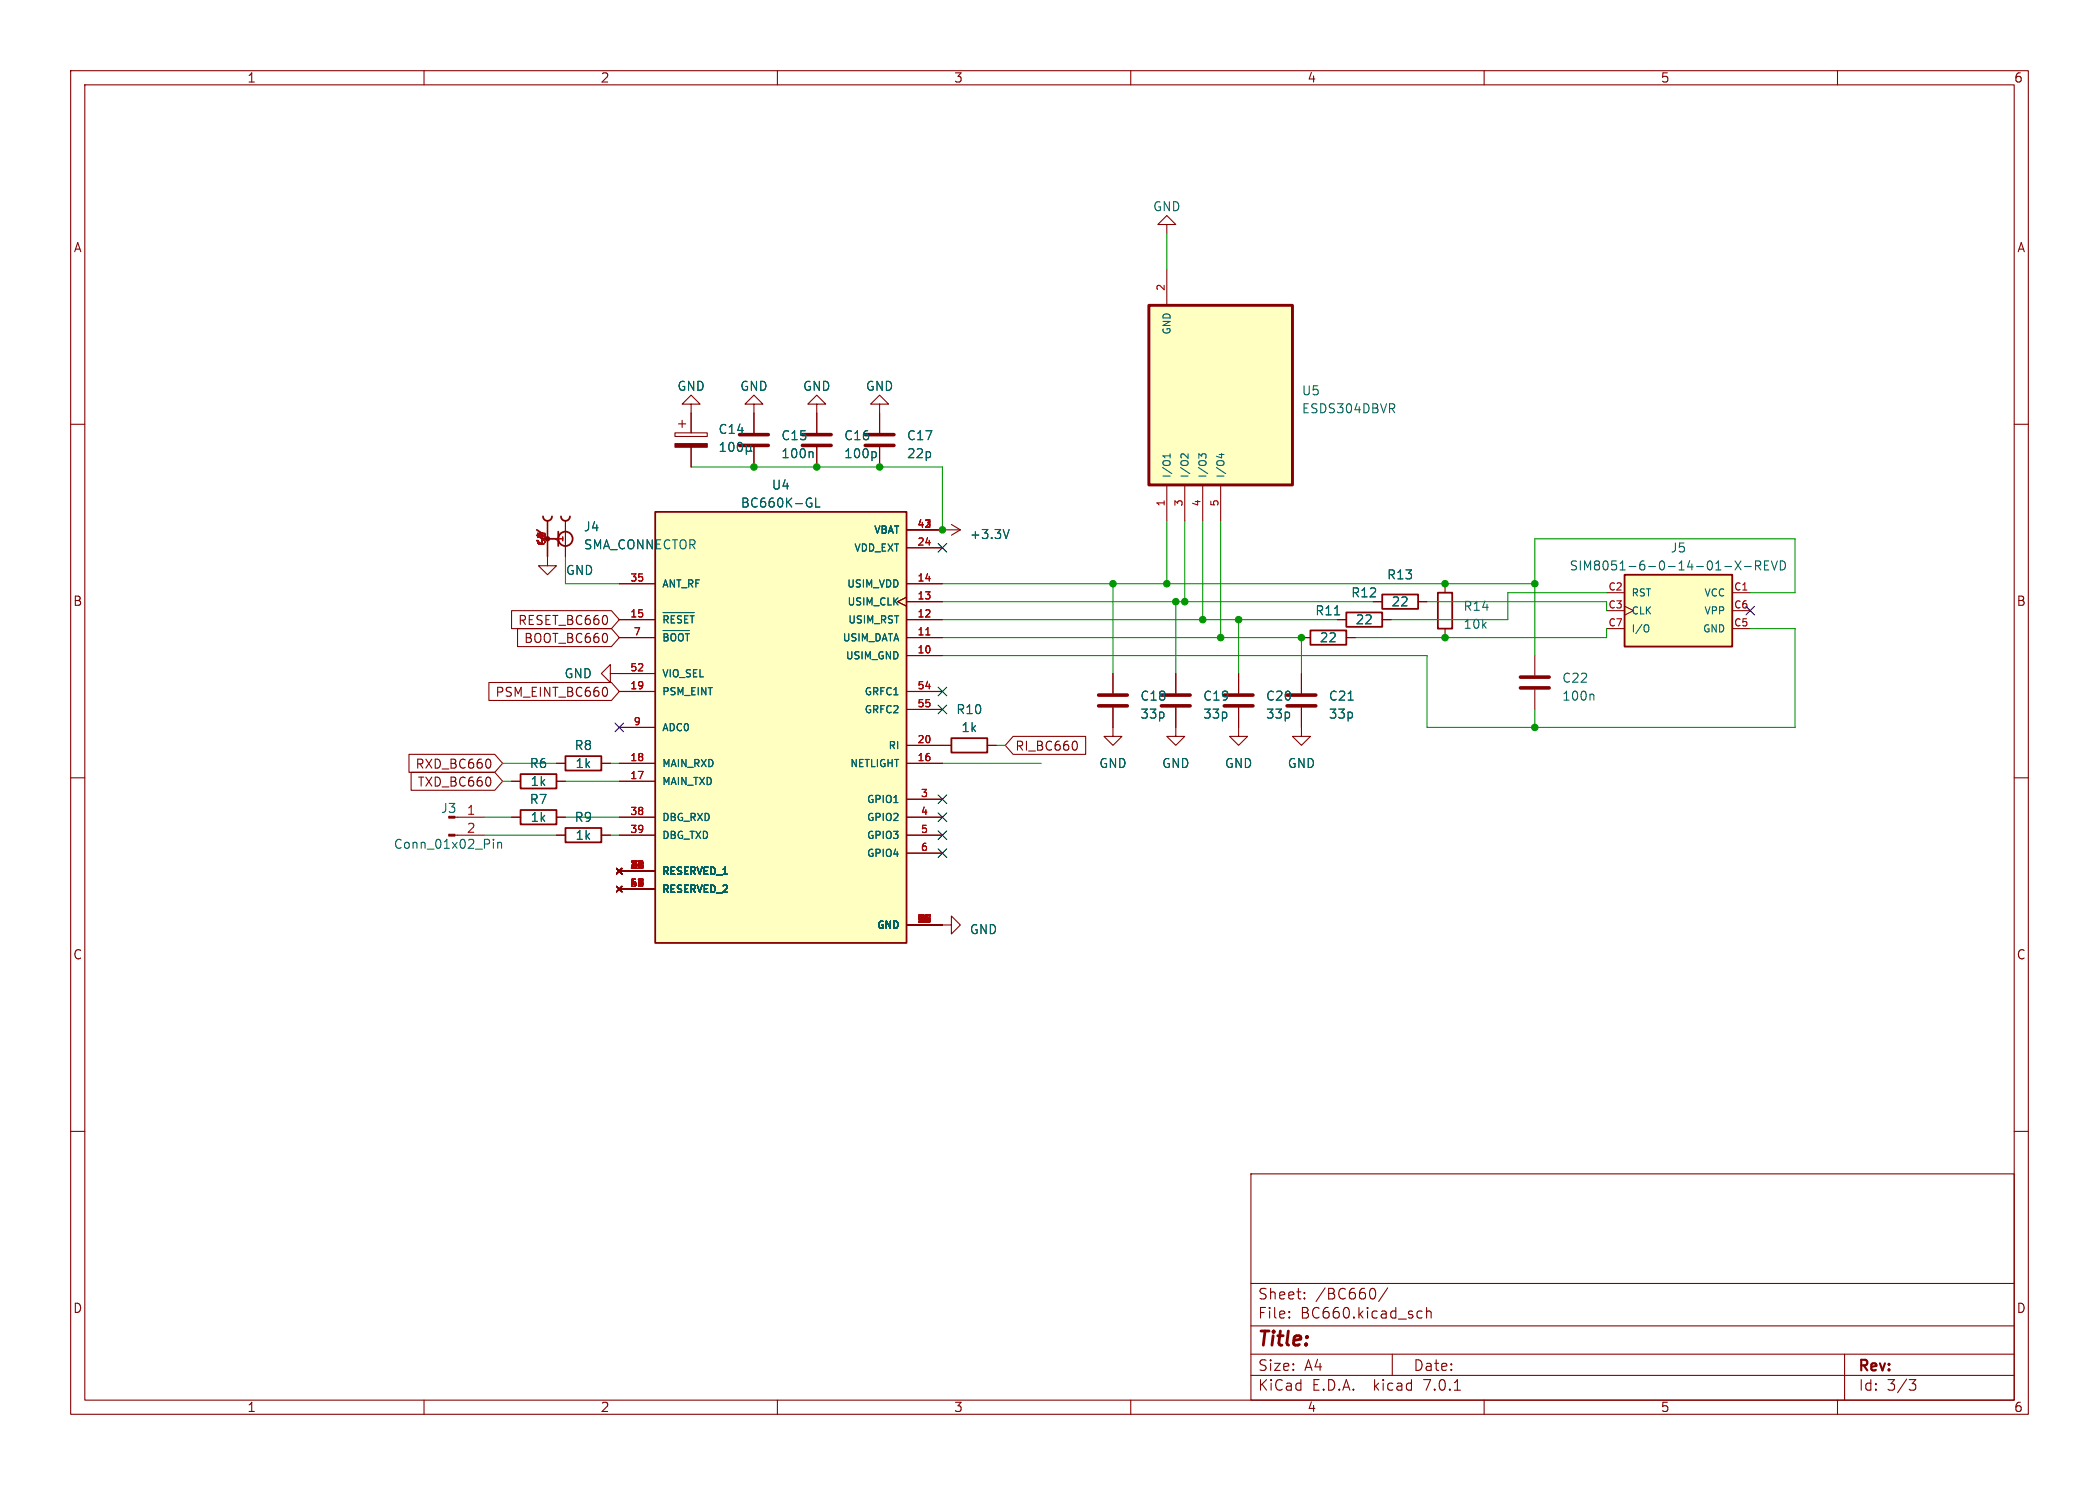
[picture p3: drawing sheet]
<svg xmlns="http://www.w3.org/2000/svg" width="297mm" height="210mm" viewBox="0 0 297 210" stroke-linecap="round" stroke-linejoin="round" font-family="sans-serif">
<g fill="none" stroke="#840000" stroke-width=".15">
<path d="M10 10h277v190h-277zM12 12h273v186h-273zM60 10v2M110 10v2M160 10v2M210 10v2M260 10v2M165.1 31.8h1.3l-1.3-1.3-1.3 1.3h1.3v1.2M165.1 38.1v5.1M10 60h2M96 59.9h1M96.5 59.4v1.1"/>
<path d="M97.8 57.2h1.3l-1.3-1.3-1.3 1.3h1.3v4M106.7 57.2h1.2l-1.2-1.3-1.3 1.3h1.3v4M115.6 57.2h1.2l-1.2-1.3-1.3 1.3h1.3v4M124.5 57.2h1.2l-1.2-1.3-1.3 1.3h1.3v4M285 60h2M77.5 73.7v6.3h1.2l-1.2 1.3-1.3-1.3h1.3M80 73.7v5M95.5 61.2h4.6v.5h-4.6zM97.8 63.2v2.8M106.7 63.2v2.8M115.6 63.2v2.8M124.5 63.2v2.8"/>
<path d="M128.3 74.9h7.6M128.3 77.5h5M134.6 74.2l1.3 .7M135.9 74.9l-1.3 .8M165.1 68.6v5.1M167.6 68.6v5.1M170.2 68.6v5.1M172.7 68.6v5.1M69.2 96.5h17.3l1.1 1.3-1.1 1.3h-17.3zM72.4 86.4h14.1l1.1 1.2-1.1 1.3h-14.1zM73.2 88.9h13.3l1.1 1.3-1.1 1.2h-13.3zM85.7 97.2a.79 .79 0 0 1 0 1.3"/>
<path d="M86.4 95.3v-1.3l-1.3 1.3 1.3 1.2v-1.2h6.3M87.6 90.2h5.1M87.6 87.6h5.1M87.6 82.6h5.1M87.6 97.8h5.1M128.3 84.5l-1.3 .6 1.3 .6M128.3 85.1h5M128.3 90.2h5M128.3 87.6h5M128.3 92.7h5M128.3 82.6h5M128.3 97.8h5"/>
<path d="M157.5 95.3v2.7M166.4 95.3v2.7M175.3 95.3v2.7M184.1 95.3v2.7M184.1 90.2h1.3M189.2 87.6h1.3M190.5 90.2h1.3M194.3 85.1h1.3M195.6 87.6h1.2M200.7 85.1h1.2M204.5 82.6v1.2M204.5 88.9v1.3"/>
<path d="M217.2 92.7v2.8M217.2 97.5v2.8M227.3 83.8h2.6M227.3 86.4h2.6M227.3 88.9h2.6M229.9 85.7l1.2 .7-1.2 .6M245.1 83.8h2.5M245.1 86.4h2.5M245.1 88.9h2.5M10 110h2M57.9 106.7h12.1l1.1 1.3-1.1 1.2h-12.1zM58.2 109.2h11.8l1.1 1.3-1.1 1.3h-11.8z"/>
<path d="M64.4 118.1h4.2M64.8 115.6h3.8M69.3 107.5l.1 .3-.1 .7M72.4 115.6h1.3M72.4 110.5h1.3M78.7 118.1h1.3M78.7 115.6h1.3M78.7 108h1.3M78.7 110.5h1.3M85.1 118.1h1.3M85.1 108h1.3M87.6 118.1h5.1"/>
<path d="M87.6 115.6h5.1M87.6 108h5.1M87.6 110.5h5.1M87.6 102.9h5.1M128.3 118.1h5M128.3 115.6h5M128.3 105.4h6.3M128.3 108h5M128.3 113h5M128.3 100.3h5M139.7 105.4h1.3M143.4 104.1h10.2v2.6h-10.2l-1.2-1.3z"/>
<path d="M152.4 105.1v.7M157.5 100.1v4h1.2l-1.2 1.3-1.3-1.3h1.3M166.4 100.1v4h1.2l-1.2 1.3-1.3-1.3h1.3M175.3 100.1v4h1.2l-1.2 1.3-1.3-1.3h1.3M184.1 100.1v4h1.3l-1.3 1.3-1.2-1.3h1.2M285 110h2M87.2 122.8l.8 .8M87.2 125.3l.8 .8M87.6 123.2h5.1M87.6 125.7h5.1M88 122.8l-.8 .8M88 125.3l-.8 .8"/>
<path d="M128.3 130.8h6.3v-1.3l1.3 1.3-1.3 1.3v-1.3M128.3 120.7h5M10 160h2M285 160h2M177 166h108v32h-108zM60 198v2M110 198v2M160 198v2M177 194.5h108M177 191.5h108M177 187.5h108M177 181.5h108"/>
<path d="M182.4 186.3h.1l-.1 .1M182.4 185.5h.1l-.1 .1M184.6 183.6v.1M184.6 182.8v.1M194.4 182.3a1.12 1.12 0 0 1 0 1.3M196.4 182.1l-1.3 2M197 191.5v3M200.8 185.4l.4 .1M201.2 186.3l-.4 .1M201.9 185.5a.37 .37 0 0 1 .6 .1v.8M201.9 184.9v1.5M205.8 196.6h.8"/>
<path d="M210 198v2M260 198v2M261 191.5v6.5M270.1 195.1h1l-.5 .6a.41 .41 0 0 1 .5 .3v.3l-.2 .2-.5 .1"/>
</g>
<g fill="none" stroke="#840000" stroke-width=".51">
<path d="M104.6 63h4.1M104.6 61.5h4.1M113.5 63h4.1M113.5 61.5h4.1M122.4 63h4.1M122.4 61.5h4.1M155.4 99.8h4.1M155.4 98.3h4.1M164.3 99.8h4.1M164.3 98.3h4.1M173.2 99.8h4.1M173.2 98.3h4.1"/>
<path d="M182.1 99.8h4.1M182.1 98.3h4.1M215.1 95.8h4.1M215.1 97.3h4.1"/>
</g>
<g fill="none" stroke="#006464" stroke-width=".15">
<path d="M101.9 63.8h.7M101.9 62.9l.4-.3v1.2M103.2 62.7l.2-.1a.68 .68 0 0 1 .3 1.1l-.2 .1a.68 .68 0 0 1-.3-1.1zM104.5 62.7l.1-.1a.69 .69 0 0 1 .3 1.1l-.1 .1a.69 .69 0 0 1-.3-1.1zM105.6 63.7l.2 .1h.2l.2-.1M105.6 63v1.3M106.2 63.7l.2 .1M106.2 63v.7M114.9 63.9l.1 .2v.6M115.4 70.4v1.3h.6M123.9 63.9l.1 .2v.4l-.1 .2M142.8 74.9l-.4 1.3"/>
<path d="M165.6 64.2v.6M165.6 64.5h-1l.2 .3M168.1 64.2v.6l-.7-.6-.3 .1v.3M170.6 64.7v-.3l-.1-.2h-.4l-.1 .3-.4-.3v.6M172.5 64.3h.7M172.9 64.1v.7M245.5 79.3l.8 1.3M246.3 79.3l-.8 1.3M248.4 80l.6-.1 .1-.1v-.4l-.2-.1h-.5v1.3M248.7 80l.4 .6M249.7 79.9h.4M250.3 79.3h-.6v1.3h.6"/>
<path d="M250.6 79.3l.5 1.3 .4-1.3M251.9 79.3a.64 .64 0 0 1 .7 .7 .64 .64 0 0 1-.7 .6zM93.8 86.6h4.4M93.8 89.2h3.7M94.5 89.9l-.1-.2-.4-.1v1M94.5 87.4v-.3h-.5v1M94.9 90a.34 .34 0 0 1 .4-.4 .34 .34 0 0 1 .3 .4M95.5 87.1h-.5v1M96 90a.34 .34 0 0 1 .3-.4 .34 .34 0 0 1 .4 .4M96.4 87.1h-.4l-.1 .3M97 89.6h.5M97.3 89.6v1"/>
<path d="M97.4 87.1h-.5v1M97.6 87.1h.6M97.9 87.1v1M225.3 98.2l.2 .1v.7M233.2 88.4a.72 .72 0 0 1 0 .9M246.8 80.1h1M69.8 118.7v.1M69.8 119.1v.9M70.4 119.1v.9M70.4 119.2l.2-.1 .3 .1 .1 .8"/>
</g>
<g fill="#ffffc2" stroke="#ffffc2" stroke-width=".14">
<path d="M162.6 43.2h20.3v25.4h-20.3z"/>
<path d="M229.9 81.3h15.2v10.1h-15.2z"/>
<path d="M92.7 72.4h35.6v61h-35.6z"/>
</g>
<path d="M162.6 43.2h20.3v25.4h-20.3z" fill="none" stroke="#840000" stroke-width=".41"/>
<g fill="#840000" stroke="#840000" stroke-width=".15">
<path d="M63.5 118h.9v.2h-.9z"/>
<path d="M95.5 62.7h4.6v.5h-4.6z"/>
</g>
<g fill="none" stroke="#840000" stroke-width=".25">
<path d="M75.9 74.9l.8 .5M76.7 76.2h2.3M76.8 73a.64 .64 0 0 0 .7 .7 .64 .64 0 0 0 .6-.7M79 75.2v2M79.4 73a.64 .64 0 0 0 .6 .7 .64 .64 0 0 0 .6-.7M92.7 72.4h35.6v61h-35.6zM185.4 89.2h5.1v2h-5.1zM190.5 86.6h5.1v2h-5.1zM195.6 84.1h5.1v2h-5.1zM203.5 83.8h2v5.1h-2zM229.9 81.3h15.2v10.1h-15.2zM73.7 109.5h5v2h-5z"/>
<path d="M73.7 114.6h5v2h-5zM80 106.9h5.1v2.1h-5.1zM80 117.1h5.1v2h-5.1zM134.6 104.4h5.1v2h-5.1z"/>
<circle cx="80" cy="76.2" r="1.02"/>
</g>
<path d="M131 89.8h.6" fill="none" stroke="#a90000" stroke-width=".15"/>
<g fill="none" stroke="#009600" stroke-width=".15">
<path d="M165.1 33v5.1M80 78.7v3.9h7.6M97.8 66h35.5v8.9M165.1 73.7v8.9M167.6 73.7v11.4M170.2 73.7v13.9M172.7 73.7v16.5M133.3 82.6h83.9M133.3 90.2h50.8v5.1M133.3 87.6h55.9M133.3 85.1h61M157.5 82.6v12.7"/>
<path d="M166.4 85.1v10.2M175.3 87.6v7.7M201.9 85.1h25.4M227.3 88.9v1.3h-35.5M227.3 83.8h-13.9v3.8h-16.6M247.6 83.8h6.4v-7.6h-36.8v16.5M247.6 88.9h6.4v14h-52.1v-10.2h-68.6M68.6 118.1h10.1M68.6 115.6h3.8M71.1 108h7.6M71.1 110.5h1.3M80 110.5h7.6"/>
<path d="M80 115.6h7.6M86.4 108h1.2M86.4 118.1h1.2M133.3 108h14M141 105.4h1.2M217.2 100.3v2.6"/>
</g>
<g fill="none" stroke="#000084" stroke-width=".15">
<path d="M132.7 76.9l1.3 1.2M134 76.9l-1.3 1.2M132.7 97.2l1.3 1.2M132.7 99.7l1.3 1.2M134 97.2l-1.3 1.2M134 99.7l-1.3 1.2M247 85.8l1.3 1.2M248.3 85.8l-1.3 1.2M87 102.3l1.2 1.2M88.2 102.3l-1.2 1.2M132.7 115l1.3 1.2M132.7 117.5l1.3 1.2"/>
<path d="M132.7 112.4l1.3 1.2M134 115l-1.3 1.2M134 117.5l-1.3 1.2M134 112.4l-1.3 1.2M132.7 120l1.3 1.3M134 120l-1.3 1.3"/>
</g>
<g fill="#009600" stroke="#009600" stroke-width=".15">
<circle cx="172.7" cy="90.2" r=".46"/>
<circle cx="170.2" cy="87.6" r=".46"/>
<circle cx="165.1" cy="82.6" r=".46"/>
<circle cx="175.3" cy="87.6" r=".46"/>
<circle cx="166.4" cy="85.1" r=".46"/>
<circle cx="167.6" cy="85.1" r=".46"/>
<circle cx="106.7" cy="66" r=".46"/>
<circle cx="124.5" cy="66" r=".46"/>
<circle cx="133.3" cy="74.9" r=".46"/>
<circle cx="115.6" cy="66" r=".46"/>
<circle cx="157.5" cy="82.6" r=".46"/>
<circle cx="204.5" cy="90.2" r=".46"/>
<circle cx="184.1" cy="90.2" r=".46"/>
<circle cx="204.5" cy="82.6" r=".46"/>
<circle cx="217.2" cy="102.9" r=".46"/>
<circle cx="217.2" cy="82.6" r=".46"/>
</g>
<text font-size="2.8" fill="#840000" x="178" y="190.8">Title:</text>
<g font-size="2.1" fill="#840000">
<text x="178" y="183.9">Sheet:</text>
<text x="186.2" y="183.9">/BC660/</text>
<text x="178" y="186.6">File:</text>
<text x="184" y="186.6">BC660.kicad_sch</text>
<text x="178" y="196.8">KiCad</text>
<text x="178" y="194">Size:</text>
<text x="184.6" y="194">A4</text>
<text x="185.7" y="196.8">E.D.A.</text>
<text x="194.4" y="196.8">kicad</text>
<text x="200" y="194">Date:</text>
<text x="201.5" y="196.8">7.0.1</text>
<text x="263" y="194.2">Rev:</text>
<text x="263" y="196.8">Id:</text>
<text x="267" y="196.8">3/3</text>
</g>
<g font-size="1.8" fill="#840000">
<text x="35" y="11.8">1</text>
<text x="85" y="11.8">2</text>
<text x="135" y="11.8">3</text>
<text x="185" y="11.8">4</text>
<text x="235" y="11.8">5</text>
<text x="285" y="11.8">6</text>
<text x="10.4" y="35.8">A</text>
<text x="285.4" y="35.8">A</text>
<text x="10.3" y="85.8">B</text>
<text x="73.2" y="88.5">RESET_BC660</text>
<text x="285.3" y="85.8">B</text>
<text x="74" y="91.1">BOOT_BC660</text>
<text x="70" y="98.7">PSM_EINT_BC660</text>
<text x="143.7" y="106.3">RI_BC660</text>
<text x="58.7" y="108.9">RXD_BC660</text>
<text x="59" y="111.4">TXD_BC660</text>
<text x="10.3" y="135.8">C</text>
<text x="285.3" y="135.8">C</text>
<text x="10.3" y="185.8">D</text>
<text x="285.3" y="185.8">D</text>
<text x="35" y="199.8">1</text>
<text x="85" y="199.8">2</text>
<text x="135" y="199.8">3</text>
<text x="185" y="199.8">4</text>
<text x="235" y="199.8">5</text>
<text x="285" y="199.8">6</text>
</g>
<g font-size="1.8" fill="#006464">
<text x="163.1" y="30">GND</text>
<text x="95.8" y="55.4">GND</text>
<text x="104.7" y="55.4">GND</text>
<text x="113.6" y="55.4">GND</text>
<text x="122.5" y="55.4">GND</text>
<text x="184.2" y="56.1">U5</text>
<text x="184.2" y="58.6">ESDS304DBVR</text>
<text x="101.6" y="61.5">C14</text>
<text x="110.5" y="62.4">C15</text>
<text x="110.5" y="65">100n</text>
<text x="119.4" y="62.4">C16</text>
<text x="119.4" y="65">100p</text>
<text x="128.3" y="62.4">C17</text>
<text x="128.3" y="65">22p</text>
<text x="104.8" y="71.9">BC660K-GL</text>
<text x="109.2" y="69.4">U4</text>
<text x="82.6" y="75.3">J4</text>
<text x="82.6" y="77.9">SMA_CONNECTOR</text>
<text x="137.2" y="76.4">+3.3V</text>
<text x="80" y="81.5">GND</text>
<text x="196.2" y="82.1">R13</text>
<text x="222" y="80.8">SIM8051-6-0-14-01-X-REVD</text>
<text x="236.3" y="78.3">J5</text>
<text x="186.1" y="87.2">R11</text>
<text x="191.1" y="84.6">R12</text>
<text x="191.8" y="88.5">22</text>
<text x="196.8" y="85.9">22</text>
<text x="207" y="86.6">R14</text>
<text x="207" y="89.1">10k</text>
<text x="186.7" y="91">22</text>
<text x="79.8" y="96.1">GND</text>
<text x="135.3" y="101.2">R10</text>
<text x="161.3" y="99.3">C18</text>
<text x="161.3" y="101.8">33p</text>
<text x="170.2" y="99.3">C19</text>
<text x="170.2" y="101.8">33p</text>
<text x="179.1" y="99.3">C20</text>
<text x="179.1" y="101.8">33p</text>
<text x="188" y="99.3">C21</text>
<text x="188" y="101.8">33p</text>
<text x="221" y="96.7">C22</text>
<text x="221" y="99.3">100n</text>
<text x="81.2" y="106.2">R8</text>
<text x="136" y="103.7">1k</text>
<text x="74.9" y="108.8">R6</text>
<text x="74.9" y="113.9">R7</text>
<text x="75" y="111.3">1k</text>
<text x="81.4" y="108.8">1k</text>
<text x="155.5" y="108.8">GND</text>
<text x="164.4" y="108.8">GND</text>
<text x="173.3" y="108.8">GND</text>
<text x="182.2" y="108.8">GND</text>
<text x="62.3" y="115.1">J3</text>
<text x="75" y="116.4">1k</text>
<text x="81.2" y="116.4">R9</text>
<text x="81.4" y="118.9">1k</text>
<text x="55.7" y="120.2">Conn_01x02_Pin</text>
<text x="137.2" y="132.3">GND</text>
</g>
<g font-size="1.8" fill="#a90000">
<text x="66" y="115.3">1</text>
<text x="66" y="117.9">2</text>
</g>
<g font-size="1.4" fill="#a90000">
<text x="164.8" y="41.2" transform="rotate(-90 164.8 41.2)">2</text>
<text x="164.8" y="71.7" transform="rotate(-90 164.8 71.7)">1</text>
<text x="167.4" y="71.7" transform="rotate(-90 167.4 71.7)">3</text>
<text x="169.9" y="71.7" transform="rotate(-90 169.9 71.7)">4</text>
<text x="172.5" y="71.7" transform="rotate(-90 172.5 71.7)">5</text>
<text x="77.2" y="77.3" transform="rotate(-90 77.2 77.3)">G1</text>
<text x="77.2" y="76.2" transform="rotate(-90 77.2 76.2)">2</text>
<text x="79.8" y="76.8" transform="rotate(-90 79.8 76.8)">1</text>
<text x="129.8" y="77.2">24</text>
<text x="129.8" y="74.7">42</text>
<text x="130.5" y="74.7">3</text>
<text x="89.1" y="82.3">35</text>
<text x="129.8" y="82.3">14</text>
<text x="227.5" y="83.6">C2</text>
<text x="245.3" y="83.6">C1</text>
<text x="89.1" y="87.4">15</text>
<text x="89.6" y="89.9">7</text>
<text x="129.8" y="89.9">11</text>
<text x="129.8" y="87.4">12</text>
<text x="129.8" y="84.8">13</text>
<text x="227.5" y="88.6">C7</text>
<text x="245.3" y="88.6">C5</text>
<text x="245.3" y="86.1">C6</text>
<text x="89.1" y="95">52</text>
<text x="129.8" y="92.5">10</text>
<text x="89.1" y="97.5">19</text>
<text x="129.8" y="97.5">54</text>
<text x="129.8" y="100.1">55</text>
<text x="89.1" y="107.7">18</text>
<text x="89.6" y="102.6">9</text>
<text x="129.8" y="107.7">16</text>
<text x="129.8" y="105.2">20</text>
<text x="89.1" y="110.2">17</text>
<text x="130.2" y="112.8">3</text>
<text x="89.1" y="115.3">38</text>
<text x="89.1" y="117.9">39</text>
<text x="130.2" y="115.3">4</text>
<text x="130.2" y="117.9">5</text>
<text x="89.1" y="125.5">50</text>
<text x="89.6" y="122.9">22</text>
<text x="89.9" y="122.9">1</text>
<text x="89.9" y="122.9">2</text>
<text x="89.9" y="125.5">7</text>
<text x="89.9" y="125.5">1</text>
<text x="130.2" y="120.4">6</text>
<text x="130.2" y="130.6">11</text>
<text x="130.5" y="130.6">7</text>
<text x="130.5" y="130.6">1</text>
</g>
<g font-size="1.4" fill="#006464">
<text x="165.8" y="47.5" transform="rotate(-90 165.8 47.5)">GND</text>
<text x="165.8" y="67.6" transform="rotate(-90 165.8 67.6)">I/O1</text>
<text x="168.3" y="67.6" transform="rotate(-90 168.3 67.6)">I/O2</text>
<text x="170.9" y="67.6" transform="rotate(-90 170.9 67.6)">I/O3</text>
<text x="173.4" y="67.6" transform="rotate(-90 173.4 67.6)">I/O4</text>
<text x="123.5" y="75.6">VBAT</text>
<text x="93.7" y="83.2">ANT_RF</text>
<text x="119.7" y="83.2">USIM_VDD</text>
<text x="120.7" y="78.2">VDD_EXT</text>
<text x="93.7" y="88.8">~{RESET}</text>
<text x="119.8" y="85.8">USIM_CLK</text>
<text x="119.9" y="88.3">USIM_RST</text>
<text x="230.9" y="84.5">RST</text>
<text x="230.9" y="87.1">CLK</text>
<text x="230.9" y="89.6">I/O</text>
<text x="240.8" y="89.6">GND</text>
<text x="241" y="84.5">VCC</text>
<text x="241" y="87.1">VPP</text>
<text x="93.7" y="95.9">VIO_SEL</text>
<text x="93.7" y="91.4">~{BOOT}</text>
<text x="119.1" y="90.9">USIM_DATA</text>
<text x="119.5" y="93.4">USIM_GND</text>
<text x="93.7" y="98.5">PSM_EINT</text>
<text x="122.2" y="98.5">GRFC1</text>
<text x="122.2" y="101">GRFC2</text>
<text x="93.7" y="103.6">ADC0</text>
<text x="125.6" y="106.1">RI</text>
<text x="93.7" y="111.2">MAIN_TXD</text>
<text x="93.7" y="108.6">MAIN_RXD</text>
<text x="120.2" y="108.6">NETLIGHT</text>
<text x="122.5" y="113.7">GPIO1</text>
<text x="93.7" y="116.3">DBG_RXD</text>
<text x="93.7" y="118.8">DBG_TXD</text>
<text x="122.5" y="116.3">GPIO2</text>
<text x="122.5" y="118.8">GPIO3</text>
<text x="93.7" y="123.9">RESERVED_1</text>
<text x="122.5" y="121.3">GPIO4</text>
<text x="93.7" y="126.4">RESERVED_2</text>
<text x="124" y="131.5">GND</text>
</g>
<text font-size="1.4" fill="#840000" x="77.2" y="76.2" transform="rotate(-90 77.2 76.2)">3</text>
<text font-size="1.4" fill="#009600" x="227.5" y="86.1">C3</text>
</svg>
